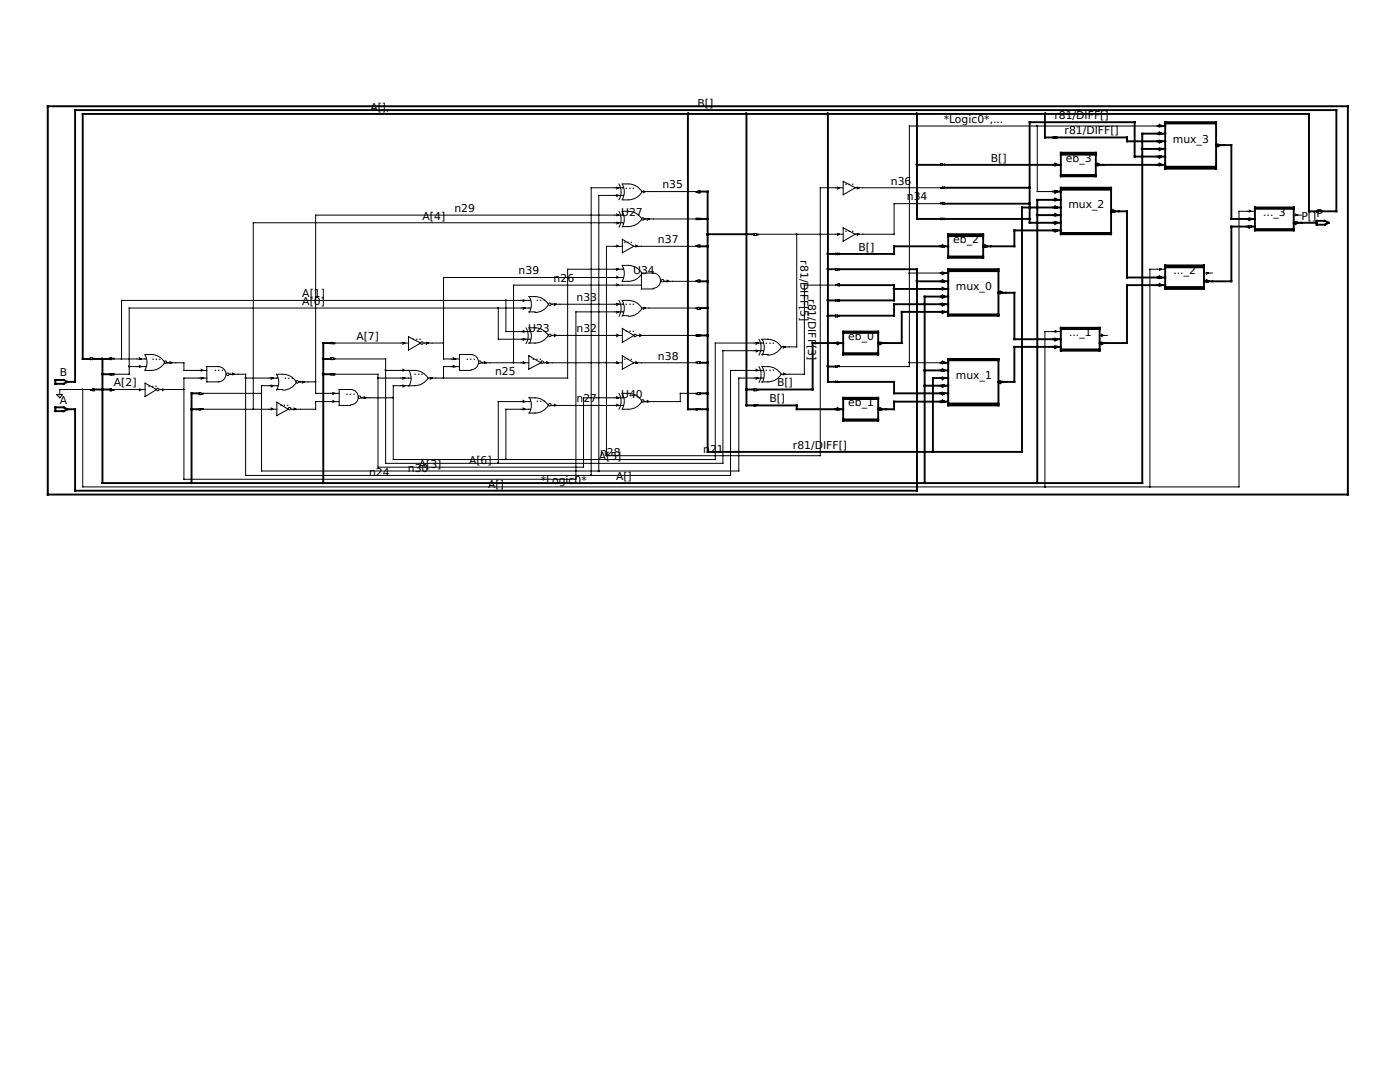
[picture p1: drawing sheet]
<svg xmlns="http://www.w3.org/2000/svg" width="279mm" height="216mm" viewBox="0 0 279 216" stroke-linecap="round" stroke-linejoin="round" font-family="sans-serif">
<g fill="none" stroke="#000" stroke-width=".2">
<path d="M9.5 21.2h259.5v77.5h-259.5zM123.1 37.3l.3 .2-.3 .2M123.1 38.9l.3 .1-.3 .2M123.5 36.7a3.1 3.1 0 0 1 0 3.1M124.5 37.5h-6.5v57.4M124.5 39h-5v55M125.3 36.7h-1.1a3.1 3.1 0 0 1 0 3.1l1.1 .1M125.4 36.7a3.1 3.1 0 0 1 2.7 1.6M128 38.2h11.2l.5-.1v.4h-.4l-.4-.1v-.2M128.1 38.3a3.1 3.1 0 0 1-2.7 1.6M128.4 38.1l.4 .1-.4 .3M167.1 37.3l.4 .2-.4 .2"/>
<path d="M168.3 37.5h-4.6v53.4h-42.7v-41.8h3.2M168.3 36.2l2.4 1.3-2.4 1.4zM170.7 37.5h17.3l.5-.2v.3h-.8v-.1M171.1 37.3l.4 .2-.4 .2M187.7 32.6l.8 .2v.1l-.8 .1zM207 25.1v13.1h3.2M210.2 27.3h.7v.3h-.7zM231 25.1h-49.5v48.1h-14.2l-.5 .1v-.3h.7v.2M101 59.9v6.3h4.9M104.4 59.8l.4 .1-.4 .3M105.5 59.2h1.3M105.6 59.2a3.1 3.1 0 0 1 0 3.1"/>
<path d="M105.9 59.9h-81.6v11.7M106.7 59.2a3.1 3.1 0 0 1 2.7 1.5M123.1 48.9l.3 .2-.3 .2M123.1 42.7l.3 .2-.3 .2M123.1 44.3l.3 .2-.3 .2M123.1 53.6l.3 .1-.3 .3M123.1 55.1l.3 .3-.3 .1M123.1 56.6l.3 .3-.3 .1M123.5 60a3.1 3.1 0 0 1 0 3.1M123.5 42.2a3.1 3.1 0 0 1 0 3.1M124.2 60a3.1 3.1 0 0 1 0 3.1M124.2 42.2a3.1 3.1 0 0 1 0 3.1"/>
<path d="M124.2 53a3.1 3.1 0 0 1 0 3.1M124.2 59.9h1.1M124.2 47.8l2.3 1.3-2.3 1.3zM124.2 42.2h1.1M124.2 45.2h1.1M124.2 56.1h1.1M124.2 53h1.1M124.5 55.4h-36v16.2h3.2M124.5 42.9h-61.5v35.6h4.7M124.5 44.5h-74v37.2M124.5 53.7h-11.2v21.7h-27.8M125.4 59.9a3.1 3.1 0 0 1 2.7 1.6"/>
<path d="M125.4 42.2a3.1 3.1 0 0 1 2.7 1.5M125.4 53a3.1 3.1 0 0 1 2.7 1.5M126.5 49.1h12.7l.5 .2v-.4h-.4l-.4 .1v.1M126.9 48.9l.4 .2-.4 .2M128 56.9h-25.5v15.5M128.1 43.7a3.1 3.1 0 0 1-2.7 1.5M128.1 54.6a3.1 3.1 0 0 1-2.7 1.5M128.7 43.7h10.2M129.2 43.6l.3 .1-.3 .2M130.3 54.5a1.52 1.52 0 0 1 1.5 1.5 1.52 1.52 0 0 1-1.5 1.5M130.4 54.5h-2.4v3.2h2.4M132.6 56.1h6.6l.5 .2v-.4h-.4l-.4 .1v.1"/>
<path d="M133.1 55.9l.4 .2-.4 .2M138.9 43.6h.8v.2h-.8zM151.3 46.7v.2l-.4 .1h-.4v-.4l.5 .1h17.3M159 46.7v22.5h-3M166.8 56.9v-.1l.7-.2v.4l-.4-.1h-6.6v17.8h-4.5M166.8 53.6h.3l.4 .1v.1l-.7 .2zM166.8 50.5h.7v.3h-.7zM166.8 59.8h.7v.3h-.7zM167.1 46.6l.4 .1-.4 .3M168.3 45.5l2.4 1.2-2.4 1.4zM171.1 46.6l.4 .1-.4 .3M181.5 54.5h6.2"/>
<path d="M187.7 40.6v-.1l.8-.1v.4l-.5-.2h-9.6v6.1h-7.7M187.7 43.6h.8v.2h-.8zM231.4 53.6l.4 .1-.4 .3M232.5 53.7h-3v43.5M240.3 54.5h1.6M240.8 54.4l.4 .1-.4 .2M249.3 41.9l.4 .3-.4 .1M250.4 42.2h-3.1v55h-230.8v-19.5M258.2 42.9h1.5M258.6 42.7l.4 .2-.4 .2M262.8 42h.7v.2l-.7 .1zM11.3 78.7h1.1l-.5 .7z"/>
<path d="M18 71.4h.4l.4 .1v.1l-.8 .2zM18 77.7v.2l.8 .1v-.4l-.4 .1h-6.5v1M22 74.5h.7v.3h-.7zM22.7 71.6v-.1l-.7-.1v.4l.4-.2h6.8M22.7 77.7v.2l-.7 .1v-.4l.4 .1h6.6M25.8 73.2h3.4M27.8 71.4l.4 .2-.4 .2M27.8 72.9l.4 .3-.4 .1M27.8 77.6l.4 .1-.4 .3M29 76.5l2.2 1.2-2.2 1.4zM30.1 70.7l-1.2 .1a3.1 3.1 0 0 1 0 3.1h1.2M30.2 70.7a3.1 3.1 0 0 1 2.7 1.6"/>
<path d="M31.9 77.7h4.8M32.4 77.6l.4 .1-.4 .3M32.9 72.4a3.1 3.1 0 0 1-2.7 1.5M33.4 72.4h3.3v1.5h4.6M33.9 72.1l.4 .3-.4 .1M40.1 73.7l.4 .2-.4 .1M40.1 75.3l.4 .1-.4 .3M40.5 78.5v.1l-.7 .1v-.3l.5 .1h11.9M43.6 73.2a1.52 1.52 0 0 1 1.5 1.5 1.52 1.52 0 0 1-1.5 1.5M43.7 73.2h-2.4v3h2.4M46.4 74.4l.3 .3-.3 .1M49 75.4h6.5"/>
<path d="M54.1 75.3l.4 .1-.4 .3M54.1 76.8l.4 .2-.4 .2M55.2 77.7h1.2M56.4 74.7h-1.2a3.1 3.1 0 0 1 0 3.1M56.5 74.7a3.1 3.1 0 0 1 2.6 1.5M59.1 76.3a3.1 3.1 0 0 1-2.6 1.6M59.7 76.2h3.3M60.3 76.1l.4 .1-.4 .3M66 74.5h.8v.3h-.8zM66.4 78.4l.4 .1-.4 .2M66.4 79.9l.4 .2-.4 .2M66.8 68.5v.1h-.8v-.3l.5 .2h15"/>
<path d="M66.8 74.7h8.6v18.5h41.1v-13.8h8M72.1 79.4h6.4M72.6 79.1l.4 .3-.4 .1M75.4 75.4h6.6M77 73.9h5.8M80.4 73.7l.4 .2-.4 .1M80.4 75.3l.4 .1-.4 .3M80.4 76.8l.4 .2-.4 .2M80.4 68.3l.4 .2-.4 .2M81.5 67.2l2.4 1.3-2.4 1.4zM81.6 73.9a3.1 3.1 0 0 1 0 3.2M82.7 73.9a3.1 3.1 0 0 1 2.7 1.6"/>
<path d="M84.6 68.5h3.9M85.1 68.3l.4 .2-.4 .2M85.4 75.4a3.1 3.1 0 0 1-2.7 1.6M85.9 75.3l.3 .1-.3 .3M90.4 71.4l.5 .2-.5 .2M90.4 72.9l.5 .3-.5 .1M91.7 73.2h-3.2v2.2M94 73.8a1.52 1.52 0 0 0 1.5-1.5 1.52 1.52 0 0 0-1.5-1.6h-2.3v3.2h2.3M96.1 72.4h9.4M96.6 72.1l.4 .3-.4 .1M99.4 61.5v6.2h6.5M104.4 65.9l.4 .3-.4 .1"/>
<path d="M104.4 67.6l.4 .1-.4 .2M104.4 79.9l.4 .2-.4 .2M104.4 61.3l.4 .2-.4 .2M104.4 72.1l.4 .3-.4 .1M105 65.4a3.1 3.1 0 0 1 0 3.1M105.5 65.4h1.3M105.5 68.5h1.3M105.5 79.4h1.3M105.5 62.2h1.3M105.5 71l2.5 1.4-2.5 1.3zM105.6 65.4a3.1 3.1 0 0 1 0 3.1M105.6 79.3a3.1 3.1 0 0 1 0 3.1"/>
<path d="M105.9 61.5h-80.1v13.2h-3.1M106.7 65.4a3.1 3.1 0 0 1 2.7 1.6M106.7 79.4a3.1 3.1 0 0 1 2.7 1.5M108.6 72.4h15.6M109.1 72.1l.4 .3-.4 .1M109.4 66.9a3.1 3.1 0 0 1-2.7 1.6M109.4 60.8a3.1 3.1 0 0 1-2.7 1.6M110.1 66.9h14.1M110.1 60.7h14.4M110.6 66.7l.4 .2-.4 .3M110.6 60.6l.4 .1-.4 .3M123.1 79.1l.3 .3-.3 .1"/>
<path d="M123.1 60.6l.3 .1-.3 .3M123.1 62.1l.3 .1-.3 .3M123.1 72.1l.3 .3-.3 .1M123.1 66.7l.3 .2-.3 .3M123.5 78.5a3.1 3.1 0 0 1 0 3.1M124.2 78.5a3.1 3.1 0 0 1 0 3.1M124.2 63h1.1M124.2 71l2.3 1.4-2.3 1.3zM124.2 65.5l2.3 1.4-2.3 1.4zM124.2 78.5h1.1M124.5 62.2h-9.6v33.4h-78.2v-20.2h4.6M125.4 78.5a3.1 3.1 0 0 1 2.7 1.5"/>
<path d="M126.5 72.4h12.7l.5 .1v-.4h-.4l-.4 .2v.1M126.9 72.1l.4 .3-.4 .1M127.1 66.9h11.8M127.6 66.7l.4 .2-.4 .3M128 61.5h11.2l.5-.2v.4h-.4l-.4-.1v-.1M128.1 61.6a3.1 3.1 0 0 1-2.7 1.5M128.4 61.3l.4 .2-.4 .2M129.2 79.9l.3 .2-.3 .2M138.9 78.5v.1l.4 .1h.4v-.3l-.5 .1h-3.4v1.6h-7.1M138.9 66.8h.8v.3h-.8zM150.5 77.6h.4l.4 .1v.2l-.8 .1zM150.9 68.3l.4 .2-.4 .2"/>
<path d="M150.9 69.9l.4 .1-.4 .2M150.9 73.7l.4 .2-.4 .1M150.9 75.3l.4 .1-.4 .3M151.5 67.7a3.1 3.1 0 0 1 0 3.1M151.5 73.2a3.1 3.1 0 0 1 0 3.1M152 70.7h1.3M152 73.2h1.3M152 67.7h1.3M152 76.2h1.3M152.1 67.7a3.1 3.1 0 0 1 0 3.1M152.1 73.2a3.1 3.1 0 0 1 0 3.1M152.4 73.9h-6.6v21h-96.8v-20.2h-3.2"/>
<path d="M152.4 70h-8.1v22.5h-67.3v-20.9h-10.5l-.5 .2v-.4h.4l.4 .1v.1M152.4 68.5h-9.7v23.2h-64.2v-14.7h4.3M152.4 75.4h-5v18.6h-95.2v-17h3.3M153.2 67.7a3.1 3.1 0 0 1 2.7 1.5M153.2 73.2a3.1 3.1 0 0 1 2.7 1.5M155.9 69.3a3.1 3.1 0 0 1-2.7 1.6M155.9 74.6a3.1 3.1 0 0 1-2.7 1.6M156.3 69.1l.4 .1-.4 .3M156.3 74.4l.4 .3-.4 .1M166.8 62.9h.3l.4 .1v.1l-.7 .1zM166.8 76.1h.3l.4 .1v.1h-.7zM181.5 72.4h6.2"/>
<path d="M210.6 65.9l.3 .3-.3 .1M211.7 66.2h-3.2v31M219.5 66.9h1.5M219.8 66.7l.4 .2-.4 .3M40.5 81.7v-.2h-.7v.3l.5-.1h14.9M54.1 81.4l.4 .3-.4 .1M55.2 80.3l2.3 1.4-2.3 1.2zM58.7 81.4l.4 .3-.4 .1M67.7 80.1h-4.7v1.6h-4.8M70 80.8a1.52 1.52 0 0 0 1.5-1.6 1.52 1.52 0 0 0-1.5-1.5h-2.3v3.2h2.3M104.4 81.4l.4 .3-.4 .1M105.5 82.4h1.3"/>
<path d="M105.9 80.1h-6.5v12.4M105.9 81.7h-4.9v10M109.4 80.9a3.1 3.1 0 0 1-2.7 1.5M110.1 80.9h14.4M110.6 80.6l.4 .3-.4 .1M123.1 80.6l.3 .3-.3 .1M124.2 81.7h1.1M128.1 80.1a3.1 3.1 0 0 1-2.7 1.6M138.9 81.5h.8v.2l-.8 .1zM150.5 80.8h.8v.1l-.8 .1z"/>
<circle cx="128.3" cy="43.7" r=".25"/>
<circle cx="132.2" cy="56" r=".25"/>
<circle cx="31.5" cy="77.7" r=".25"/>
<circle cx="33" cy="72.3" r=".25"/>
<circle cx="45.5" cy="74.7" r=".25"/>
<circle cx="59.3" cy="76.2" r=".25"/>
<circle cx="71.8" cy="79.2" r=".25"/>
<circle cx="84.2" cy="68.5" r=".25"/>
<circle cx="95.8" cy="72.3" r=".25"/>
<circle cx="108.2" cy="72.3" r=".25"/>
<circle cx="109.7" cy="66.9" r=".25"/>
<circle cx="109.7" cy="60.7" r=".25"/>
<circle cx="126.7" cy="66.9" r=".25"/>
<circle cx="57.8" cy="81.5" r=".25"/>
<circle cx="109.7" cy="80.8" r=".25"/>
<circle cx="128.3" cy="80" r=".25"/>
</g>
<g fill="none" stroke="#000" stroke-width=".38">
<path d="M9.5 21.2h259.5v77.5h-259.5zM137.3 22.7v59h1.6M139.7 38.2h1.5v52h62.8v-48.8h7.7M149 22.7v58.2h1.5M165.2 22.7v53.5h1.6M183 32.9h4.7M183 22.7v21h4.7M188.5 37.5h17M188.5 32.9h23.2M208.5 22.7v4.7h1.7M210.2 38.2h1.5M210.6 32.6l.3 .3-.3 .1"/>
<path d="M210.6 38.1l.3 .1-.3 .3M210.6 39.6l.3 .3-.3 .1M210.9 27.4h14v.8h7.6M211.7 30.5h7v4.7h-7zM211.7 37.5h10v9.2h-10zM211.7 30.9h7M211.7 34.9h7M211.7 37.8h10M211.7 39.9h-4.7v56.5M218.7 32.9h13.8M219.1 32.6l.4 .3-.4 .1M228 29.7h4.5"/>
<path d="M231 25.1h1.5M231.4 24.9l.4 .2-.4 .2M231.4 26.4l.4 .3-.4 .1M231.4 28.1l.4 .1-.4 .2M231.4 29.6l.4 .1-.4 .3M231.4 31.1l.4 .1-.4 .3M231.4 32.6l.4 .3-.4 .1M232.5 24.4h10.2v9.3h-10.2zM232.5 31.2h-6.1v-6.8h-20.9v20.1h6.2M232.5 24.6h10.2M232.5 33.3h10.2M232.5 26.7h-4.5v69.7h-207.6v-24.8"/>
<path d="M242.7 29h3v14.7h4.7M243.1 28.8l.4 .2-.4 .2M139.7 56.1h1.5M139.7 43.7h1.5M139.7 49.1h1.5M141.2 46.7h9.3M165.2 53.7h1.6M165.2 50.7h1.6M165.2 59.9h1.6M167.5 53.7h15.5v44.2h-168v-16.2h-1.5M167.5 56.9h10.9v3h-10.9M178.4 57.7h10.8"/>
<path d="M183 56.1h6.2M187.7 54.5h1.5M188.1 54.4l.4 .1-.4 .2M188.1 55.9l.4 .2-.4 .2M188.1 57.4l.4 .3-.4 .1M188.1 58.9l.4 .3-.4 .2M188.1 48.9l.4 .2-.4 .2M188.5 43.7h17M188.5 40.6h17M189.2 46.7h7v4.7h-7zM189.2 53.7h10.1v9.3h-10.1zM189.2 54.1h10.1"/>
<path d="M189.2 47.1h7M189.2 51.2h7M189.2 59.2h-4.7v37.2M189.2 49.1h-10.8v1.6h-10.9M196.6 48.9l.4 .2-.4 .2M199.3 58.4h3.1v9.3h9.3M199.6 58.2l.4 .2-.4 .1M207 42.9h4.7M210.6 41.1l.3 .3-.3 .1M210.6 42.7l.3 .2-.3 .2M210.6 44.3l.3 .2-.3 .2M210.6 45.8l.3 .2-.3 .2"/>
<path d="M211.7 46h-9.3v3.1h-6.2M211.7 46.5h10M221.7 42.2h3.2v13.2h7.6M222.1 41.9l.4 .3-.4 .1M231.4 55.1l.4 .3-.4 .1M231.4 56.6l.4 .3-.4 .1M232.5 53h7.8v4.7h-7.8zM232.5 53.3h7.8M232.5 57.3h7.8M232.5 56.9h-7.6v11.6h-5.4M240.8 55.9l.4 .2-.4 .2M249.3 43.6l.4 .1-.4 .2"/>
<path d="M249.3 45.1l.4 .1-.4 .3M250.4 41.4h7.8v4.6h-7.8zM250.4 41.7h7.8M250.4 45.7h7.8M250.4 45.2h-4.7v10.9h-5.4M258.2 44.5h4.6M258.6 44.3l.4 .2-.4 .2M262.8 42.2h-1.6v-19.5h-244.7v48.9h1.5M262.8 44.1h1.6l.8 .4-.8 .3h-1.6zM263.5 42.2h3.2v-20.2h-251.7v54.2h-1.5M11 75.8h1.7l.8 .4-.8 .4h-1.7zM18.8 71.6h3.2"/>
<path d="M18.8 77.7h3.2M20.4 74.7h1.6M39.8 78.5h-1.6v17.9M64.5 71.6h1.5M64.5 74.7h1.5M66 68.5h-1.5v27.9M139.7 72.4h1.5M139.7 78.5h1.5M139.7 61.5h1.5M139.7 66.9h1.5M149 77.7h1.5M165.2 63h1.6"/>
<path d="M165.2 73.2h1.6M167.1 68.3l.4 .2-.4 .2M167.5 76.2h10.9v2.3h10.8M168.3 66.2h7v4.5h-7zM168.3 79.4h7v4.5h-7zM168.3 66.4h7M168.3 70.5h7M168.3 79.6h7M168.3 68.5h-6.1v9.2h-10.9M175.6 68.3l.4 .2-.4 .2M184.5 73.9h4.7M184.5 77h4.7"/>
<path d="M187.7 72.4h1.5M188.1 60.6l.4 .1-.4 .3M188.1 62.1l.4 .1-.4 .3M188.1 72.1l.4 .3-.4 .1M188.1 73.7l.4 .2-.4 .1M188.1 75.3l.4 .1-.4 .3M188.1 76.8l.4 .2-.4 .2M188.1 78.4l.4 .1-.4 .2M188.1 79.9l.4 .2-.4 .2M189.2 71.6h10.1v9.3h-10.1zM189.2 60.7h-10.8v2.3h-10.9M189.2 62.7h10.1"/>
<path d="M189.2 71.9h10.1M189.2 62.2h-9.2v6.3h-4.7M189.2 75.4h-3v14.8M199.6 76.1l.4 .1-.4 .3M210.6 67.6l.3 .1-.3 .2M210.6 69.1l.3 .1-.3 .3M211.7 65.4h7.8v4.6h-7.8zM211.7 65.7h7.8M211.7 69.7h7.8M211.7 69.2h-9.3v7h-3.1M219.8 68.3l.4 .2-.4 .2M11 81.3h1.7l.8 .4-.8 .3h-1.7z"/>
<path d="M38.2 81.7h1.6M139.7 81.7h1.5M151.3 80.9h7.7v.8h9.3M167.1 81.4l.4 .3-.4 .1M168.3 83.7h7M175.6 81.4l.4 .3-.4 .1M189.2 80.5h10.1M189.2 80.1h-10.8v1.6h-3.1"/>
<circle cx="137.4" cy="22.7" r=".06"/>
<circle cx="148.9" cy="22.7" r=".06"/>
<circle cx="165.2" cy="22.7" r=".06"/>
<circle cx="182.9" cy="32.8" r=".06"/>
<circle cx="182.9" cy="22.7" r=".06"/>
<circle cx="205.4" cy="37.4" r=".06"/>
<circle cx="208.6" cy="22.7" r=".06"/>
<circle cx="227.9" cy="29.7" r=".06"/>
<circle cx="141.2" cy="46.8" r=".06"/>
<circle cx="141.2" cy="56.1" r=".06"/>
<circle cx="141.2" cy="43.6" r=".06"/>
<circle cx="141.2" cy="49.1" r=".06"/>
<circle cx="165.2" cy="59.9" r=".06"/>
<circle cx="165.2" cy="53.7" r=".06"/>
<circle cx="165.2" cy="50.6" r=".06"/>
<circle cx="178.4" cy="57.6" r=".06"/>
<circle cx="182.9" cy="56.1" r=".06"/>
<circle cx="205.4" cy="40.6" r=".06"/>
<circle cx="205.4" cy="43.6" r=".06"/>
<circle cx="206.9" cy="42.9" r=".06"/>
<circle cx="20.4" cy="71.6" r=".06"/>
<circle cx="20.4" cy="77.7" r=".06"/>
<circle cx="20.4" cy="74.6" r=".06"/>
<circle cx="64.5" cy="71.6" r=".06"/>
<circle cx="64.5" cy="74.6" r=".06"/>
<circle cx="141.2" cy="66.9" r=".06"/>
<circle cx="141.2" cy="61.4" r=".06"/>
<circle cx="141.2" cy="72.3" r=".06"/>
<circle cx="141.2" cy="78.5" r=".06"/>
<circle cx="148.9" cy="77.7" r=".06"/>
<circle cx="165.2" cy="63.1" r=".06"/>
<circle cx="165.2" cy="73.1" r=".06"/>
<circle cx="184.6" cy="73.9" r=".06"/>
<circle cx="184.6" cy="76.9" r=".06"/>
<circle cx="38.2" cy="96.3" r=".06"/>
<circle cx="38.2" cy="81.6" r=".06"/>
<circle cx="64.5" cy="96.3" r=".06"/>
<circle cx="141.2" cy="81.6" r=".06"/>
<circle cx="184.6" cy="96.3" r=".06"/>
<circle cx="186.1" cy="90.1" r=".06"/>
<circle cx="206.9" cy="96.3" r=".06"/>
</g>
<g fill="#000" stroke="#000" stroke-width=".2">
<circle cx="206.9" cy="25.1" r=".06"/>
<circle cx="100.9" cy="59.9" r=".06"/>
<circle cx="158.9" cy="46.8" r=".06"/>
<circle cx="181.4" cy="54.5" r=".06"/>
<circle cx="16.4" cy="77.7" r=".06"/>
<circle cx="24.2" cy="71.6" r=".06"/>
<circle cx="25.7" cy="73.1" r=".06"/>
<circle cx="36.6" cy="77.7" r=".06"/>
<circle cx="49" cy="75.4" r=".06"/>
<circle cx="52.1" cy="78.5" r=".06"/>
<circle cx="62.9" cy="76.1" r=".06"/>
<circle cx="75.4" cy="75.4" r=".06"/>
<circle cx="76.9" cy="73.9" r=".06"/>
<circle cx="78.4" cy="79.3" r=".06"/>
<circle cx="88.5" cy="68.4" r=".06"/>
<circle cx="88.5" cy="75.4" r=".06"/>
<circle cx="99.4" cy="61.4" r=".06"/>
<circle cx="102.4" cy="72.3" r=".06"/>
<circle cx="121" cy="72.3" r=".06"/>
<circle cx="181.4" cy="72.3" r=".06"/>
<circle cx="50.6" cy="81.6" r=".06"/>
<circle cx="99.4" cy="92.4" r=".06"/>
<circle cx="100.9" cy="91.6" r=".06"/>
<circle cx="117.9" cy="94.8" r=".06"/>
<circle cx="119.4" cy="94" r=".06"/>
<circle cx="208.6" cy="97.1" r=".06"/>
<circle cx="229.4" cy="97.1" r=".06"/>
</g>
<g font-size="2.2">
<text x="73.9" y="22.1">A[],...</text>
<text x="139.2" y="21.3">B[]</text>
<text x="210.4" y="23.7">r81/DIFF[]</text>
<text x="188.3" y="24.5">*Logic0*,...</text>
<text x="212.5" y="26.8">r81/DIFF[]</text>
<text x="234.1" y="28.4">mux_3</text>
<text x="197.7" y="32.3">B[]</text>
<text x="212.7" y="32.3">eb_3</text>
<text x="124.7" y="37.7">...</text>
<text x="132.2" y="37.6">n35</text>
<text x="168.5" y="36.8">...</text>
<text x="177.8" y="36.8">n36</text>
<text x="181" y="40">n34</text>
<text x="213.2" y="41.5">mux_2</text>
<text x="84.3" y="43.8">A[4]</text>
<text x="90.7" y="42.3">n29</text>
<text x="124" y="43.1">U27</text>
<text x="168.5" y="46.2">...</text>
<text x="252.1" y="43.1">..._3</text>
<text x="259.7" y="43.8">P[]P</text>
<text x="124.3" y="48.5">...</text>
<text x="131.3" y="48.5">n37</text>
<text x="159.8" y="51.9" transform="rotate(90 159.8 51.9)">r81/DIFF[5]</text>
<text x="171.3" y="50">B[]</text>
<text x="190.2" y="48.5">eb_2</text>
<text x="60.3" y="59.3">A[1]</text>
<text x="103.5" y="54.7">n39</text>
<text x="110.5" y="56.3">n26</text>
<text x="126.4" y="54.7">U34</text>
<text x="161.3" y="59.7" transform="rotate(90 161.3 59.7)">r81/DIFF[3]</text>
<text x="190.8" y="57.8">mux_0</text>
<text x="234.2" y="54.7">..._2</text>
<text x="60.3" y="60.8">A[0]</text>
<text x="106.9" y="60.1">...</text>
<text x="115.1" y="60.1">n33</text>
<text x="124.7" y="60.8">...</text>
<text x="30.2" y="71.8">...</text>
<text x="71.1" y="67.8">A[7]</text>
<text x="82.2" y="67.8">...</text>
<text x="93" y="71.8">...</text>
<text x="105.4" y="66.3">U23</text>
<text x="106.2" y="71.8">...</text>
<text x="115.1" y="66.3">n32</text>
<text x="124.3" y="71.8">...</text>
<text x="124.7" y="66.3">...</text>
<text x="131.3" y="71.8">n38</text>
<text x="152.7" y="68.6">...</text>
<text x="169.3" y="67.8">eb_0</text>
<text x="213.4" y="67.1">..._1</text>
<text x="11.9" y="75.1">B</text>
<text x="22.7" y="77.1">A[2]</text>
<text x="29.5" y="77.2">...</text>
<text x="42.7" y="74">...</text>
<text x="56.6" y="75.6">...</text>
<text x="82.6" y="74.8">...</text>
<text x="98.8" y="74.8">n25</text>
<text x="152.7" y="74">...</text>
<text x="155.1" y="77.1">B[]</text>
<text x="190.8" y="75.7">mux_1</text>
<text x="11.9" y="80.5">A</text>
<text x="55.8" y="81">...</text>
<text x="69" y="78.7">...</text>
<text x="106.9" y="80.3">...</text>
<text x="115.1" y="80.3">n27</text>
<text x="124" y="79.5">U40</text>
<text x="153.5" y="80.3">B[]</text>
<text x="169.3" y="81">eb_1</text>
<text x="158.2" y="89.5">r81/D</text>
<text x="164.3" y="89.5">IFF[]</text>
<text x="73.7" y="95">n24</text>
<text x="81.4" y="94.2">n30</text>
<text x="83.6" y="93.3">A[3]</text>
<text x="93.6" y="92.6">A[6]</text>
<text x="119.5" y="91.8">A[5]</text>
<text x="119.8" y="91.1">n28</text>
<text x="122.9" y="95.8">A[]</text>
<text x="140.3" y="90.3">n2</text>
<text x="143.1" y="90.3">1</text>
<text x="97.4" y="97.3">A[]</text>
<text x="107.9" y="96.5">*Logic0*</text>
</g>
</svg>
